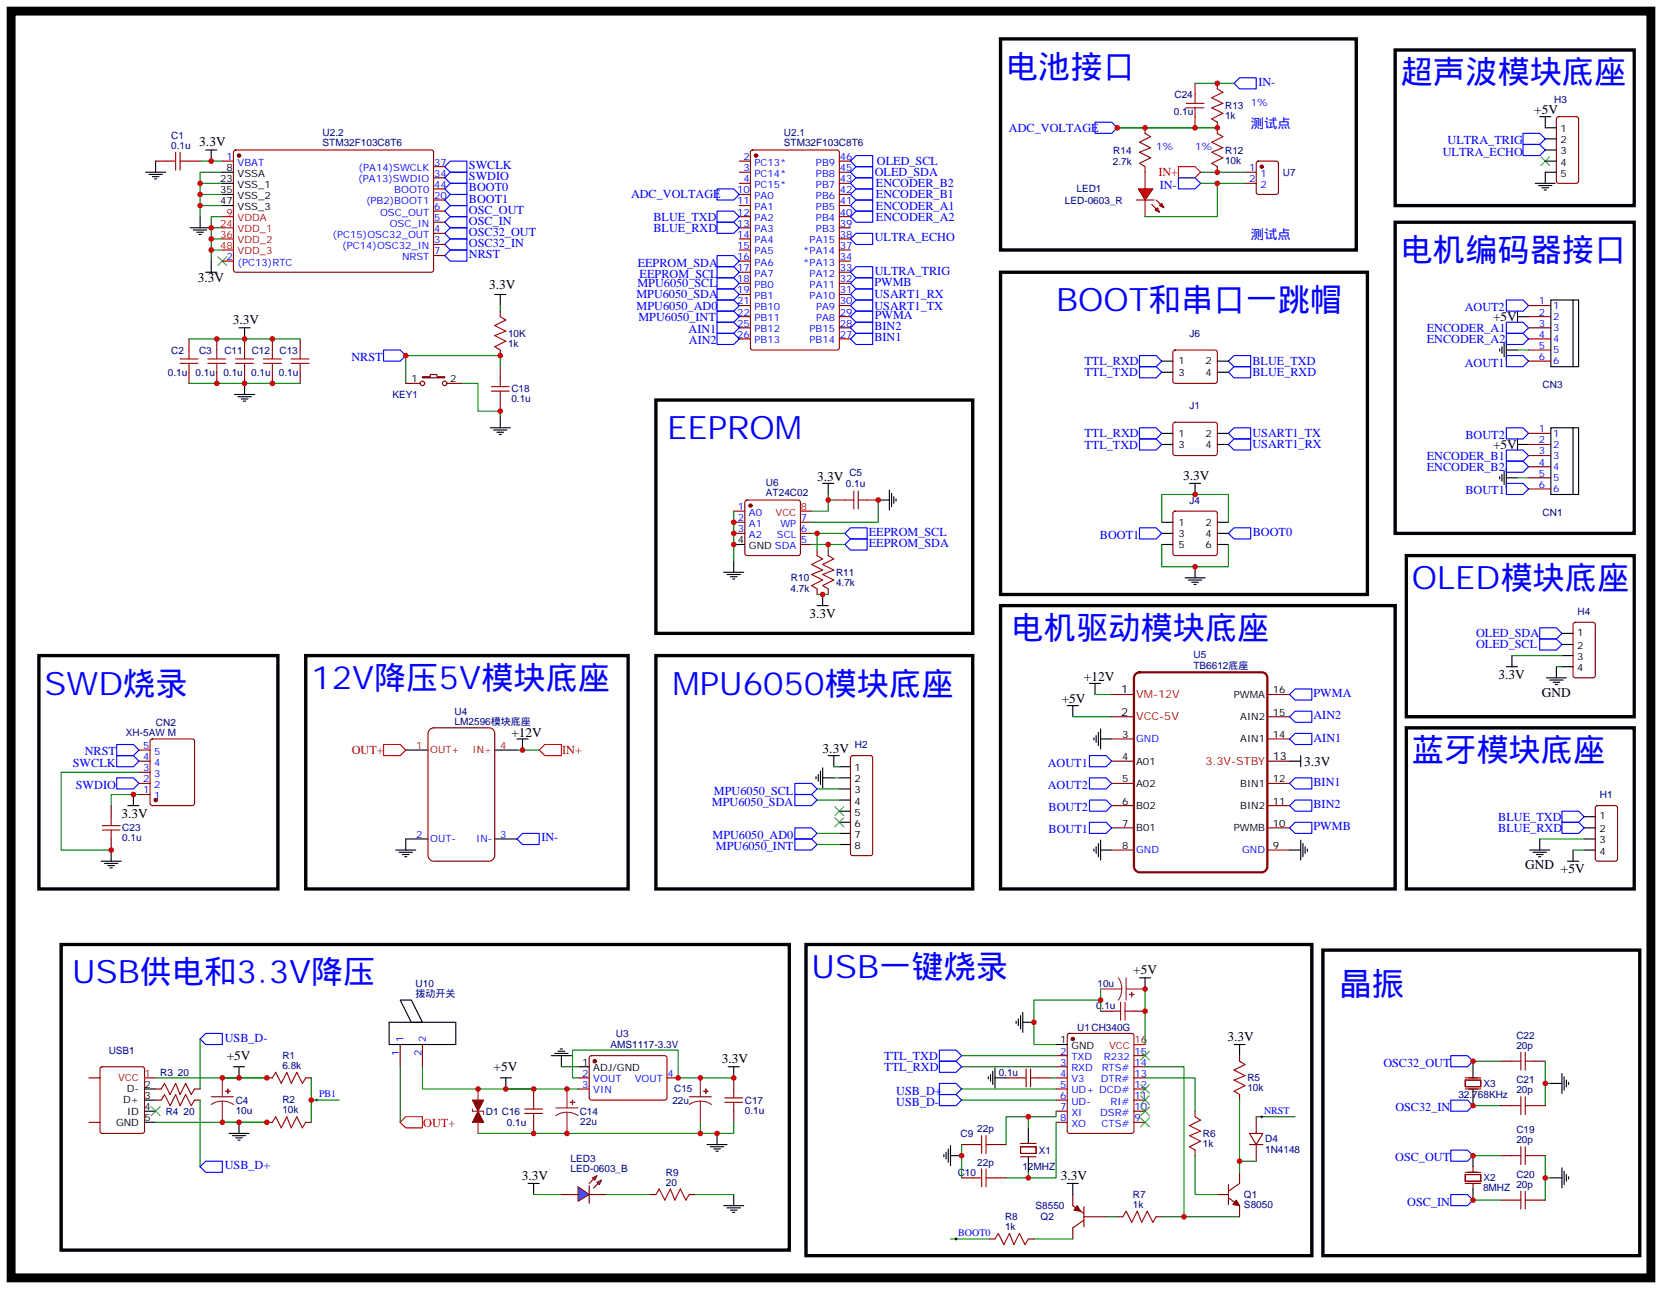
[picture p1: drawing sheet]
<svg xmlns="http://www.w3.org/2000/svg" width="527mm" height="409mm" viewBox="0 0 527 409" stroke-linecap="round" stroke-linejoin="round" font-family="sans-serif">
<g fill="none" stroke="#8c2424" stroke-width=".35">
<path d="M349.2 314h6.8M354.9 310.4l.8 1.7 .3 1.9M356 314l-.3 1.8-.8 1.7M357.4 314h6M357.4 310.4v7.1M67 348.2h7.1M70.6 349.6l-1.9 .2-1.7 .9M70.6 349.6l1.8 .2 1.7 .9M70.6 342.2v6M70.6 349.6v6.7M149.9 352.1v.7h3.6v1M151.7 345.7v14.1"/>
<path d="M176.4 351.7h7M179.9 353.1l-1.8 .3-1.7 .8M179.9 353.1l1.9 .3 1.6 .8M179.9 345.7v6M179.9 353.1v6.7M218.7 348.2h7.1M222.2 349.6l-1.8 .2-1.7 .9M222.2 349.6l1.9 .2 1.7 .9M222.2 342.2v6M222.2 349.6v6.7"/>
</g>
<g fill="#8c2424" stroke="#8c2424" stroke-width=".35">
<path d="M71.6 346.4l1.4 .1z"/>
<path d="M72.3 345.7v1.4z"/>
<path d="M359.1 315v1.4z"/>
<path d="M358.4 315.7h1.4z"/>
<path d="M181 350h1.4z"/>
<path d="M181.6 349.2l.1 1.5z"/>
<path d="M223.3 346.4l1.4 .1z"/>
<path d="M224 345.7v1.4z"/>
</g>
<g fill="none" stroke="#870000" stroke-width=".35">
<path d="M379.2 26.5v3.5M379.2 37v3.6M386.3 26.5v1.7M386.3 38.8v3.5M49.4 51.2h3.5M60 51.2h3.5M234.6 51.2h3.5M234.6 54.7h3.5M234.6 58.2h3.5M238.4 47.8l.4-.2h26.8l.7 .5v62.3l-.4 .7h-27.1l-.6-.4-.1-62.4zM266.3 51.2h3.6M266.3 54.7h3.6"/>
<path d="M266.3 58.2h3.6M386.3 52.9v1.8M395.1 54.7h3.5M395.1 58.2h3.5M398.9 51.4l.4-.2h5.7l.6 .4 .1 9.4-.5 .7h-5.9l-.6-.4-.1-9.4zM234.6 61.7h3.5M234.6 65.3h3.5M234.6 68.8h3.5M234.6 72.3h3.5M234.6 75.8h3.5M234.6 79.4h3.5M266.3 61.7h3.6"/>
<path d="M266.3 65.3h3.6M266.3 68.8h3.6M266.3 72.3h3.6M266.3 75.8h3.6M266.3 79.4h3.6M158.7 98.8v1.7M234.6 82.9h3.5M234.6 86.4h3.5M234.6 90h3.5M234.6 93.5h3.5M234.6 97h3.5M266.3 82.9h3.6"/>
<path d="M266.3 86.4h3.6M266.3 90h3.6M266.3 93.5h3.6M266.3 97h3.6M60 107.6v3.5M60 118.2v3.5M68.8 107.6v3.5M68.8 118.2v3.5M77.6 107.6v3.5M77.6 118.2v3.5M86.4 107.6v3.5M86.4 118.2v3.5"/>
<path d="M95.2 107.6v3.5M95.2 118.2v3.5M158.7 111.1v1.8M158.7 116.4v3.5M234.6 100.5h3.5M234.6 104.1h3.5M234.6 107.6h3.5M266.3 100.5h3.6M266.3 104.1h3.6M266.3 107.6h3.6M158.7 127v3.5M236.6 159l.5-.3h16.2l.5 .3 .2 .5v16.2l-.2 .5-.5 .2h-16.2l-.5-.2-.2-.5v-16.2z"/>
<path d="M264.6 158.7h3.5M275.2 158.7h3.5M232.8 162.3h3.6M232.8 165.8h3.6M232.8 169.3h3.6M254 165.8h3.5M254 169.3h3.5M254 172.9h3.5M259.3 174.6v1.8M262.8 174.6v1.8M372.4 162.5l.5-.2h12.7l.5 .2 .2 .5v12.7l-.2 .5-.5 .2h-12.7l-.5-.2-.2-.5v-12.7zM259.3 187v1.7"/>
<path d="M262.8 187v1.7M499.4 197.8l.5-.2h5.6l.7 .4v16.5l-.4 .6-5.9 .1-.7-.5v-16.4zM35.3 255.8v3.5M270.1 240.1l.5-.2h5.6l.5 .2 .2 .5v30.3l-.2 .5-.5 .2h-5.6l-.5-.2-.2-.5v-30.3zM506.5 256l.4-.2h5.7l.6 .4 .1 16.5-.5 .6-5.9 .1-.6-.5-.1-16.4zM35.3 266.3v3.6M32 338.9l.5-.2h12.7l.6 .4 .1 20-.5 .7h-12.9l-.7-.4-.1-20zM127 331.6v7.1M134.1 331.6v7.1M187.2 335.3l.5-.2 23.5 .1 .5 .6-.1 13-.6 .4h-23.6l-.4-.7v-12.7zM335.1 335.1h3.6M335.1 338.7h3.6"/>
<path d="M338.9 328.3l.5-.2h19.7l.7 .4v30.6l-.4 .7h-20l-.7-.4v-30.6zM349.2 321h3.6M359.8 335.1h3.6M359.8 338.7h3.6M359.8 321h3.6M393.3 335.1v1.8M476.2 336.9h3.6M486.8 336.9h3.6M28.2 342.2h3.5M28.2 356.3h3.5M49.4 345.7h1.8M49.4 349.2h1.8"/>
<path d="M61.7 345.7h1.8M61.7 349.2h1.8M84.7 342.2h1.7M84.7 356.3h1.7M97 342.2h1.8M97 356.3h1.8M169.3 345.7v3.5M169.3 356.3v3.5M183.4 342.2h3.6M183.4 345.7h3.6M211.7 342.2h3.5M232.8 342.2v3.5"/>
<path d="M232.8 352.8v3.5M319.3 342.2h3.5M329.8 342.2h3.6M335.1 342.2h3.6M335.1 356.3h3.6M335.1 345.7h3.6M335.1 349.2h3.6M335.1 352.8h3.6M359.8 342.2h3.6M359.8 356.3h3.6M359.8 345.7h3.6M359.8 349.2h3.6"/>
<path d="M359.8 352.8h3.6M379.2 352.8v1.7M393.3 347.5v1.7M396.5 359.8h4.3l-2.2 3.6zM398.6 354.5v5.3M476.2 351h3.6M486.8 351h3.6M206.4 379.2h1.7M218.7 379.2h1.8M305.2 363.4h3.5M305.2 373.9h3.5M315.7 363.4h3.6"/>
<path d="M315.7 373.9h3.6M323.8 364.1h5v2.1h-5zM323.8 363h5M323.8 367.2h5M340.4 379.2v3.6l3.6 2.4M379.2 365.1v1.8M386.3 379.2h3.5M389.8 376.1v6.3M393.3 372.2v3.5l-3.5 2.5M396.5 363.4h4.3M398.6 363.4v5.3M465 372.9h4.9v2.1h-4.9z"/>
<path d="M465 372.2h4.9M465 375.7h4.9M467.4 370.4v1.8M467.4 375.7v1.8M476.2 366.9h3.6M486.8 366.9h3.6M314 393.3h1.7M326.3 393.3h1.8M344 386.3h7M344 387.3l-3.6 2.5v3.5M344 383.1v6.4M354.5 386.3h1.8"/>
<path d="M366.9 386.3h1.8M389.8 380.3l3.5 2.5v3.5M476.2 381h3.6M486.8 381h3.6"/>
</g>
<path d="M373.9 52.9h5.3l1.8 1.8-1.8 1.7h-5.3zM254 162.3h3.5M121.7 236.4h5.3l1.8 1.7-1.8 1.8h-5.3zM171.1 238.1l1.8-1.7h5.3v3.5h-5.3zM359.8 331.6h3.6M45.9 342.2h3.5M127 356.3l1.8-1.8h5.3v3.6h-5.3z" fill="none" stroke="#f00" stroke-width=".35"/>
<g fill="none" stroke="#000" stroke-width=".35">
<path d="M488.6 37h3.5M490.4 37v3.6M46.2 54.7h6.4M47.3 55.4h4.2M48.3 56.1h2.1M49 56.8h.7M49.4 51.2v3.5M65.3 47.6h3.5M67 47.6v3.6M487.2 58.2h6.3M488.2 58.9h4.3M489.3 59.6h2.1"/>
<path d="M490.4 54.7v3.5M60.3 72.3h6.4M61.4 73h4.2M62.4 73.7h2.2M63.1 74.4h.8M63.5 68.8v3.5M490 60.3h.7M65.3 86.4h3.5M67 82.9v3.5M157 93.5h3.5M158.7 93.5v3.5M481.5 98.8v3.5"/>
<path d="M75.8 104.1h3.6M77.6 104.1v3.5M475.9 110.8v.7M476.6 110.1v2.1M477.3 109v4.2M478 107.9v6.4M478 111.1h3.5M481.5 100.5h3.6M74.4 125.2h6.4M75.5 125.9h4.2M76.6 126.6h2.1M77.3 127.4h.7"/>
<path d="M77.6 121.7v3.5M155.6 135.8h6.3M156.6 136.5h4.3M157.7 137.2h2.1M158.4 137.9h.7M158.7 132.3v3.5M481.5 139.3v3.6M261.1 153.5h3.5M262.8 153.5v3.5M278.7 158.7h3.5M282.2 155.6v6.3M282.9 156.6v4.3"/>
<path d="M283.6 157.7v2.1M284.3 158.4v.7M377.5 153.5h3.5M379.2 153.5v3.5M475.9 151.3v.7M476.6 150.6v2.2M477.3 149.6v4.2M478 151.7h3.5M478 148.5v6.4M481.5 141.1h3.6M232.8 178.2v3.5M232.8 172.9h3.6"/>
<path d="M368.7 165.8h3.5M368.7 169.3h3.5M368.7 172.9h3.5M379.2 179.9v3.5M386.3 165.8h3.5M386.3 169.3h3.5M386.3 172.9h3.5M229.7 181.7h6.3M230.7 182.4h4.2M231.8 183.1h2.1M232.5 183.8h.7M259.3 192.3h3.5"/>
<path d="M261.1 188.7v3.6M376.1 183.4h6.3M377.1 184.1h4.3M378.2 184.9h2.1M378.9 185.6h.7M345.7 217h3.5M347.5 217v3.5M478 211.7h3.5M479.8 208.1v3.6M490.7 215.2h6.4M491.8 215.9h4.2M492.8 216.6h2.1"/>
<path d="M493.5 217.3h.7M493.9 211.7v3.5M495.7 211.7h3.5M495.7 201.1h3.5M495.7 204.6h3.5M495.7 208.1h3.5M164 234.6h3.6M165.8 234.6v3.5M262.8 239.9h3.5M264.6 239.9v3.5M338.7 224h3.5M340.4 224v3.5"/>
<path d="M347.1 234.2v.7M347.8 233.5v2.2M348.5 232.5v4.2M349.2 234.6h3.6M349.2 231.4v6.4M412.7 239.9v3.5M40.6 255.8h3.5M42.3 252.2v3.6M258.9 246.6v.7M259.6 245.9v2.1M260.3 244.8v4.3M261.1 246.9h3.5"/>
<path d="M261.1 243.8v6.3M266.3 243.4h3.6M266.3 246.9h3.6M266.3 250.5h3.6M266.3 254h3.6M266.3 257.5h3.6M409.2 241.7h3.5M502.7 259.3h3.5M32.1 273.4h6.4M33.2 274.1h4.2M34.2 274.8h2.1M34.9 275.5h.7"/>
<path d="M35.3 269.9v3.5M125.6 269.9h6.3M126.6 270.6h4.3M127.7 271.3h2.1M128.4 272h.7M128.8 266.3v3.6M266.3 261.1h3.6M266.3 264.6h3.6M266.3 268.1h3.6M347.1 269.5v.7M347.8 268.8v2.1M348.5 267.8v4.2"/>
<path d="M349.2 269.9h3.6M349.2 266.7v6.3M409.2 269.9h3.5M412.7 266.7v6.3M413.5 267.8v4.2M414.2 268.8v2.1M414.9 269.5v.7M485.4 269.9h6.4M486.5 270.6h4.2M487.5 271.3h2.2M488.2 272h.7M488.6 266.3v3.6"/>
<path d="M497.4 273.4h3.5M499.2 269.9v3.5M502.7 262.8h3.5M502.7 266.3h3.5M502.7 269.9h3.5M127 317.5h3.5l3.6 7.1h-3.6zM361.6 310.4h3.5M363.4 310.4v3.6M74.1 338.7h3.5M75.8 338.7v3.5M123.5 324.6h21.1v7h-21.1zM175 335.1h6.3"/>
<path d="M176 334.4h4.3M177.1 333.7h2.1M177.8 333h.7M178.2 335.1v3.6M183.4 338.7h3.6M231.1 338.7h3.5M232.8 338.7v3.5M315.7 339v6.4M322.4 324.2v.7M323.1 323.5v2.1M323.8 322.4v4.3M324.6 324.6h3.5"/>
<path d="M324.6 321.4v6.3M335.1 331.6h3.6M391.6 331.6h3.5M393.3 331.6v3.5M467.4 336.9v5.3M45.9 345.7h3.5M45.9 349.2h3.5M45.9 352.8h3.5M45.9 356.3h3.5M72.7 359.8h6.3M75.8 356.3v3.5M158.7 342.2h3.6"/>
<path d="M160.5 342.2v3.5M227.5 359.8v3.6M313.6 341.8v.7M314.3 341.1v2.2M315 340.1v4.2M315.7 342.2h3.6M326.3 358.1v4.9M467.4 345.7v5.3M492.1 344h3.6M495.7 340.8v6.3M496.4 341.8v4.3M497.1 342.9v2.1"/>
<path d="M497.8 343.6v.7M73.7 360.5h4.3M74.8 361.2h2.1M75.5 361.9h.7M167.6 375.7h3.5M169.3 375.7v3.5M224.4 363.4h6.3M225.4 364.1h4.3M226.5 364.8h2.1M227.2 365.5h.7M232.8 379.2v3.6M299.5 366.5v.7"/>
<path d="M300.2 365.8v2.1M300.9 364.8v4.2M301.6 366.9h3.6M301.6 363.7v6.4M326.3 367.2v5M338.7 375.7h3.5M340.4 375.7v3.5M467.4 366.9v3.5M467.4 377.5v3.5M492.1 373.9h3.6M495.7 370.8v6.3M496.4 371.8v4.3"/>
<path d="M497.1 372.9v2.1M497.8 373.6v.7M229.7 382.8h6.3M230.7 383.5h4.2M231.8 384.2h2.1M232.5 384.9h.7"/>
</g>
<g fill="none" stroke="#3c3" stroke-width=".35">
<path d="M69.1 81.5l2.9 2.8M72 81.5l-2.9 2.8M264.9 256.1l2.9 2.8M264.9 259.6l2.9 2.9M267.8 256.1l-2.9 2.8M267.8 259.6l-2.9 2.9M361.9 333.7l2.9 2.8M364.8 333.7l-2.9 2.8M48 351.4l2.8 2.8M50.8 351.4l-2.8 2.8M361.9 344.3l2.9 2.8M361.9 347.8l2.9 2.9"/>
<path d="M361.9 351.4l2.9 2.8M361.9 354.9l2.9 2.8M364.8 344.3l-2.9 2.8M364.8 347.8l-2.9 2.9M364.8 351.4l-2.9 2.8M364.8 354.9l-2.9 2.8"/>
</g>
<g fill="none" stroke="#008700" stroke-width=".35">
<path d="M63.5 58.2h7.1M63.5 51.2h7.1M70.6 54.7h-7.1v14.1M354.5 40.6h31.8M63.5 61.7h7.1M63.5 65.3h7.1M67 72.3h3.6M67 75.8h3.6M67 79.4h3.6M70.6 68.8h-3.6v14.1M158.7 97v1.8M60 107.6h35.2"/>
<path d="M158.7 116.4v-3.5h-29.9v8.8M481.5 111.1h3.6M60 121.7h35.2M146.4 121.7h5.3v8.8h7v1.8M262.8 157v5.3h-5.3M262.8 158.7h1.8M278.7 158.7v7.1h-21.2M481.5 151.7h3.6M232.8 162.3v15.9M257.5 169.3h10.6M257.5 172.9h10.6M259.3 169.3v5.3"/>
<path d="M262.8 172.9v1.7M368.7 165.8v-8.8h21.1v8.8M368.7 172.9v7h21.1v-7M259.3 188.7h3.5M479.8 208.1h15.9M493.9 211.7h1.8M164 238.1h7.1M340.4 227.5h12.4M347.5 220.5h5.3M44.1 252.2h-8.8v3.6M44.1 245.2h-24.7v24.7h15.9M259.3 250.5h7"/>
<path d="M259.3 254h7M264.6 243.4h1.7M264.6 246.9h1.7M259.3 264.6h7M259.3 268.1h7M488.6 266.3h14.1M499.2 269.9h3.5M349.2 317.5h-21.1v14.1h7M349.2 314v7M363.4 314v17.6M63.5 329.8v15.9M127 338.7v17.6"/>
<path d="M134.1 338.7v7h49.3M178.2 338.7h5.2M305.2 338.7h29.9M305.2 335.1h29.9M363.4 338.7h12.3v47.6h17.6M467.4 336.9h8.8M490.4 336.9v7.1h1.7M49.4 342.2h35.3M49.4 356.3h35.3M63.5 349.2v21.2M98.8 349.2h8.8M98.8 342.2v14.1"/>
<path d="M151.7 359.8h70.5M183.4 342.2h-1.7v-8.8h33.5v8.8h17.6M222.2 356.3v3.5h10.6v-3.5M305.2 349.2h29.9M305.2 345.7h29.9M326.3 354.5v3.6M333.4 342.2h1.7M335.1 352.8v1.7h-15.8v8.9M335.1 356.3v17.6h-15.8M363.4 342.2h15.8v10.6M393.3 349.2v23M398.6 354.5h12.4"/>
<path d="M467.4 351h8.8M490.4 344v7M169.3 379.2h8.9M192.3 379.2h14.1M220.5 379.2h12.3M305.2 363.4v10.5M326.3 372.2v1.7M379.2 366.9v12.3h7.1M393.3 368.7h5.3M467.4 366.9h8.8M490.4 366.9v7h1.7M490.4 373.9v7.1"/>
<path d="M301.6 393.3h12.4M328.1 393.3h12.3M351 386.3h3.5M368.7 386.3h7M467.4 381h8.8"/>
</g>
<g fill="none" stroke="#a10000" stroke-width=".35">
<path d="M376.4 34.2h5.7M376.4 32.8h5.7M379.2 30v2.8M379.2 34.2v2.8M386.3 28.2l1.8 1.1-3.6 1.7 3.6 1.8-3.6 1.4 3.6 1.8-3.6 1.7 1.8 1.1M52.9 51.2h2.8M55.7 48.3v5.7M57.1 51.2h2.9M57.1 48.3v5.7M386.3 42.3l1.8 1.1-3.6 1.8 3.6 1.7-3.6 1.4 3.6 1.8-3.6 1.8 1.8 1M57.1 115.4h5.7M57.1 113.9h5.7"/>
<path d="M60 111.1v2.8M60 115.4v2.8M66 115.4h5.6M66 113.9h5.6M68.8 111.1v2.8M68.8 115.4v2.8M74.8 115.4h5.6M74.8 113.9h5.6M77.6 111.1v2.8M77.6 115.4v2.8M83.6 115.4h5.7M83.6 113.9h5.7"/>
<path d="M86.4 111.1v2.8M86.4 115.4v2.8M92.4 115.4h5.7M92.4 113.9h5.7M95.2 111.1v2.8M95.2 115.4v2.8M158.7 119.9v2.9M158.7 100.5l1.8 1.1-3.5 1.8 3.5 1.7-3.5 1.4 3.5 1.8-3.5 1.8 1.7 1M155.9 124.2h5.7M155.9 122.8h5.7M158.7 124.2v2.8M268.1 158.7h2.8"/>
<path d="M270.9 155.9v5.7M272.3 158.7h2.9M272.3 155.9v5.7M259.3 176.4l1.8 1-3.6 1.8 3.6 1.8-3.6 1.4 3.6 1.7-3.6 1.8 1.8 1.1M262.8 176.4l1.8 1-3.5 1.8 3.5 1.8-3.5 1.4 3.5 1.7-3.5 1.8 1.7 1.1M35.3 259.3v2.8M32.5 262.1h5.6M32.5 263.5h5.6M35.3 263.5v2.8M355.6 318.2v5.6M357 318.2v5.6M325.6 339.4v5.6"/>
<path d="M327 339.4v5.6M352.8 321h2.8M357 321h2.8M393.3 336.9l1.8 1.1-3.5 1.7 3.5 1.8-3.5 1.4 3.5 1.8-3.5 1.7 1.7 1.1M479.8 336.9h2.8M482.6 334.1v5.6M484 334.1v5.6M484 336.9h2.8M51.2 345.7l1-1.7 1.8 3.5 1.7-3.5 1.4 3.5 1.8-3.5 1.8 3.5 1-1.8M51.2 349.2l1-1.7 1.8 3.5 1.7-3.5 1.4 3.5 1.8-3.5 1.8 3.5 1-1.8M86.4 342.2l1.1-1.8 1.8 3.6 1.7-3.6 1.4 3.6 1.8-3.6 1.8 3.6 1-1.8M86.4 356.3l1.1-1.8 1.8 3.6 1.7-3.6 1.4 3.6 1.8-3.6 1.8 3.6 1-1.8"/>
<path d="M166.5 352.1h5.7M166.5 353.5h5.7M169.3 349.2v2.9M169.3 353.5v2.8M230 348.5h5.7M230 350h5.7M232.8 345.7v2.8M232.8 350v2.8M322.8 342.2h2.8M327 342.2h2.8M379.2 354.5l1.8 1.1-3.5 1.8 3.5 1.7-3.5 1.4 3.5 1.8-3.5 1.8 1.7 1M479.8 351h2.8"/>
<path d="M482.6 348.2v5.6M484 348.2v5.6M484 351h2.8M208.1 379.2l1.1-1.7 1.8 3.5 1.7-3.5 1.4 3.5 1.8-3.5 1.8 3.5 1-1.8M308.7 363.4h2.8M308.7 373.9h2.8M311.5 360.5v5.7M311.5 371.1v5.7M312.9 363.4h2.8M312.9 360.5v5.7M312.9 371.1v5.7M312.9 373.9h2.8"/>
<path d="M479.8 366.9h2.8M482.6 364.1v5.6M482.6 378.2v5.6M484 364.1v5.6M484 378.2v5.6M484 366.9h2.8M315.7 393.3l1.1-1.7 1.8 3.5 1.7-3.5 1.4 3.5 1.8-3.5 1.8 3.5 1-1.8M356.3 386.3l1.1-1.8 1.7 3.6 1.8-3.6 1.4 3.6 1.8-3.6 1.7 3.6 1.1-1.8M479.8 381h2.8M484 381h2.8"/>
</g>
<path d="M100.2 349.2h.7M100.5 348.9v.7M400 354.5h.8M400.4 354.2v.7M303 393.3h.7M303.4 393v.7" fill="none" stroke="#000" stroke-width=".32"/>
<g fill="#870000" stroke="#870000" stroke-width=".35">
<path d="M392.3 381l1 1.8-2.1-.4z"/>
<path d="M341.8 382.8l1.1 1.7-2.1-.3z"/>
<path d="M151.7 352.8l1.8 3.5h-3.6z"/>
<path d="M149.9 349.2h3.6l-1.8 3.6z"/>
<circle cx="340.4" cy="329.8" r=".53"/>
<circle cx="188.7" cy="336.9" r=".53"/>
<circle cx="239.9" cy="49.4" r=".53"/>
<circle cx="238.1" cy="160.5" r=".53"/>
<circle cx="400.4" cy="52.9" r=".53"/>
</g>
<g fill="none" stroke="#00f" stroke-width=".35">
<path d="M347.5 38.8h5.3l1.7 1.8-1.7 1.7h-5.3zM391.6 26.5l1.7-1.8h5.3v3.5h-5.3zM141.1 60l1.8-1.8h5.3v3.5h-5.3zM141.1 52.9l1.8-1.7h5.3v3.5h-5.3zM141.1 56.4l1.8-1.7h5.3v3.5h-5.3zM227.5 60h5.3l1.8 1.7-1.8 1.8h-5.3zM271.6 49.4h5.3v3.5h-5.3l-1.7-1.7zM271.6 52.9h5.3v3.5h-5.3l-1.7-1.7zM271.6 56.4h5.3v3.6h-5.3l-1.7-1.8zM373.9 56.4h5.3l1.8 1.8-1.8 1.8h-5.3zM483.3 42.3h5.3l1.8 1.8-1.8 1.8h-5.3zM483.3 45.9h5.3l1.8 1.7-1.8 1.8h-5.3z"/>
<path d="M141.1 63.5l1.8-1.8h5.3v3.6h-5.3zM141.1 67l1.8-1.7h5.3v3.5h-5.3zM141.1 70.6l1.8-1.8h5.3v3.5h-5.3zM141.1 74.1l1.8-1.8h5.3v3.5h-5.3zM141.1 77.6l1.8-1.8h5.3v3.6h-5.3zM227.5 70.6h5.3l1.8 1.7-1.8 1.8h-5.3zM227.5 67h5.3l1.8 1.8-1.8 1.8h-5.3zM269.9 61.7l1.7-1.7h5.3v3.5h-5.3zM271.6 74.1h5.3v3.5h-5.3l-1.7-1.8zM141.1 81.1l1.8-1.7h5.3v3.5h-5.3zM227.5 88.2h5.3l1.8 1.8-1.8 1.7h-5.3zM227.5 91.7h5.3l1.8 1.8-1.8 1.7h-5.3z"/>
<path d="M227.5 95.2h5.3l1.8 1.8-1.8 1.8h-5.3zM227.5 98.8h5.3l1.8 1.7-1.8 1.8h-5.3zM227.5 84.7h5.3l1.8 1.7-1.8 1.8h-5.3zM227.5 81.1h5.3l1.8 1.8-1.8 1.8h-5.3zM269.9 93.5l1.7-1.8h5.3v3.5h-5.3zM269.9 97l1.7-1.8h5.3v3.6h-5.3zM271.6 88.2h5.3v3.5h-5.3l-1.7-1.7zM271.6 84.7h5.3v3.5h-5.3l-1.7-1.8zM121.7 111.1h5.3l1.8 1.8-1.8 1.8h-5.3zM227.5 105.8h5.3l1.8 1.8-1.8 1.8h-5.3zM269.9 104.1l1.7-1.8h5.3v3.5h-5.3zM269.9 107.6l1.7-1.8h5.3v3.6h-5.3z"/>
<path d="M361.6 112.9h5.3l1.8 1.8-1.8 1.7h-5.3zM361.6 116.4h5.3l1.8 1.8-1.8 1.7h-5.3zM389.8 118.2l1.8-1.8h5.3v3.5h-5.3zM389.8 114.7l1.8-1.8h5.3v3.5h-5.3zM478 102.3h5.3l1.8 1.8-1.8 1.7h-5.3zM478 105.8h5.3l1.8 1.8-1.8 1.8h-5.3zM361.6 139.3h5.3l1.8 1.8-1.8 1.8h-5.3zM361.6 135.8h5.3l1.8 1.8-1.8 1.7h-5.3zM389.8 137.6l1.8-1.8h5.3v3.5h-5.3zM389.8 141.1l1.8-1.8h5.3v3.6h-5.3zM478 142.9h5.3l1.8 1.7-1.8 1.8h-5.3zM478 146.4h5.3l1.8 1.8-1.8 1.7h-5.3z"/>
<path d="M268.1 169.3l1.8-1.7h5.3v3.5h-5.3zM268.1 172.9l1.8-1.8h5.3v3.5h-5.3zM361.6 167.6h5.3l1.8 1.7-1.8 1.8h-5.3zM389.8 169.3l1.8-1.7h5.3v3.5h-5.3zM488.6 199.3h5.3l1.8 1.8-1.8 1.7h-5.3zM488.6 202.8h5.3l1.8 1.8-1.8 1.8h-5.3zM37 239.9h5.3l1.8 1.8-1.8 1.7h-5.3zM37 236.4h5.3l1.8 1.7-1.8 1.8h-5.3zM345.7 239.9h5.3l1.8 1.8-1.8 1.7h-5.3zM409.2 227.5l1.8-1.7h5.3v3.5h-5.3zM409.2 234.6l1.8-1.8h5.3v3.6h-5.3zM409.2 220.5l1.8-1.8h5.3v3.5h-5.3z"/>
<path d="M37 246.9h5.3l1.8 1.8-1.8 1.8h-5.3zM252.2 248.7h5.3l1.8 1.8-1.8 1.7h-5.3zM252.2 252.2h5.3l1.8 1.8-1.8 1.8h-5.3zM345.7 246.9h5.3l1.8 1.8-1.8 1.8h-5.3zM345.7 254h5.3l1.8 1.8-1.8 1.7h-5.3zM409.2 248.7l1.8-1.8h5.3v3.6h-5.3zM409.2 255.8l1.8-1.8h5.3v3.5h-5.3zM495.7 257.5h5.2l1.8 1.8-1.8 1.8h-5.2zM164 266.3l1.8-1.7h5.3v3.5h-5.3zM252.2 262.8h5.3l1.8 1.8-1.8 1.7h-5.3zM252.2 266.3h5.3l1.8 1.8-1.8 1.8h-5.3zM345.7 261.1h5.3l1.8 1.7-1.8 1.8h-5.3z"/>
<path d="M409.2 262.8l1.8-1.7h5.3v3.5h-5.3zM495.7 261.1h5.2l1.8 1.7-1.8 1.8h-5.2zM63.5 329.8l1.8-1.7h5.3v3.5h-5.3zM298.1 333.4h5.3l1.8 1.7-1.8 1.8h-5.3zM298.1 336.9h5.3l1.8 1.8-1.8 1.7h-5.3zM460.4 335.1h5.3l1.7 1.8-1.7 1.8h-5.3zM298.1 347.5h5.3l1.8 1.7-1.8 1.8h-5.3zM298.1 344h5.3l1.8 1.7-1.8 1.8h-5.3zM460.4 349.2h5.3l1.7 1.8-1.7 1.8h-5.3zM63.5 370.4l1.8-1.7h5.3v3.5h-5.3zM460.4 365.1h5.3l1.7 1.8-1.7 1.8h-5.3zM460.4 379.2h5.3l1.7 1.8-1.7 1.8h-5.3z"/>
</g>
<path d="M465 342.9h4.9v2.1h-4.9zM465 345.7h4.9M465 342.2h4.9" fill="none" stroke="#871200" stroke-width=".35"/>
<g fill="none" stroke="#000" stroke-width="1.1">
<path d="M317.5 12.3h112.9v67.1h-112.9zM442.7 15.9h75.9v49.4h-75.9zM442.7 70.6h75.9v98.7h-75.9zM317.5 86.4h116.4v102.3h-116.4zM208.1 127h100.6v74.1h-100.6zM446.3 176.4h72.3v51.1h-72.3zM317.5 192.3h125.2v89.9h-125.2zM12.3 208.1h75.9v74.1h-75.9zM97 208.1h102.3v74.1h-102.3zM208.1 208.1h100.6v74.1h-100.6zM446.3 231.1h72.3v51.1h-72.3zM19.4 299.9h231.1v97h-231.1z"/>
<path d="M255.8 299.9h160.5v98.7h-160.5zM419.8 301.6h100.5v97h-100.5z"/>
</g>
<path d="M3.5 3.5h520.4v402.2h-520.4z" fill="none" stroke="#000" stroke-width="2.8"/>
<path d="M183.4 376.8l3.6 2.4-3.6 2.2z" fill="#09f" stroke="#870000" stroke-width=".35"/>
<path d="M187 376.4v5.7z" fill="#f00" stroke="#870000" stroke-width=".35"/>
<g fill="#870000" stroke="#870000" stroke-width=".35">
<path d="M187 375.7l1.4-1.4z"/>
<path d="M188.4 377.1l1.4-1.4z"/>
</g>
<g fill="#09f" stroke="#870000" stroke-width=".35">
<path d="M188 373.9l1.4-.7-.7 1.4z"/>
<path d="M189.4 375.4l1.5-.8-.8 1.5z"/>
</g>
<path d="M363.4 40.6v1.7M363.4 52.9v1.8M178.2 379.2h5.2M187 379.2h5.3" fill="none" stroke="#870000" stroke-width=".35"/>
<path d="M379.2 26.5h12.4" fill="none" stroke="#008700" stroke-width=".35"/>
<path d="M363.4 42.3l1.7 1.1-3.5 1.8 3.5 1.7-3.5 1.4 3.5 1.8-3.5 1.8 1.8 1" fill="none" stroke="#a10000" stroke-width=".35"/>
<g fill="#f00" stroke="#870000" stroke-width=".35">
<path d="M361.2 60h4.6l-2.4 3.5z"/>
<path d="M360.5 63.5h5.7z"/>
</g>
<g fill="#870000" stroke="#870000" stroke-width=".35">
<path d="M366.9 63.5l1.4 1.4z"/>
<path d="M365.5 64.9l1.4 1.4z"/>
</g>
<g fill="#f00" stroke="#870000" stroke-width=".35">
<path d="M367.9 65.3l.8-.7 .7 1.4z"/>
<path d="M366.5 66.7l.7-.7 .7 1.4z"/>
</g>
<g fill="none" stroke="#870000" stroke-width=".35">
<path d="M494.1 37.2l.5-.2h5.6l.7 .5v20l-.4 .7h-5.9l-.7-.5v-20zM70.6 51.2h3.5M74.3 47.8l.5-.2 62.4 .1 .4 .6-.1 37.7-.6 .4h-62.4l-.4-.7v-37.4zM137.6 60h3.5M137.6 56.4h3.5M137.6 52.9h3.5M363.4 54.7v5.3M137.6 77.6h3.5M137.6 74.1h3.5M137.6 70.6h3.5M137.6 67h3.5M137.6 63.5h3.5"/>
<path d="M363.4 63.5v5.3M70.6 82.9h3.5M137.6 81.1h3.5M485.1 97h7M134.1 119.6h2.4v-.7h2.1v.7h2.5v.3h-7zM372.4 111.3l.5-.2h12.7l.5 .2 .2 .5-.1 9.5-.6 .4-13-.1-.4-.6v-9.2zM485.1 100.5h7M485.1 104.1h7M485.1 107.6h7M485.1 111.1h7M485.1 114.7h7M128.8 121.7h4.5"/>
<path d="M141.8 121.7h4.6M372.4 134.3l.5-.2h12.7l.5 .2 .2 .5-.1 9.4-.6 .4h-13l-.4-.7v-9.1zM485.1 137.6h7M485.1 141.1h7M485.1 144.6h7M485.1 148.2h7M485.1 151.7h7M485.1 155.2h7M44.1 238.1h3.5M47.9 234.8l.4-.2h12.7l.7 .4v20.1l-.4 .6-13 .1-.6-.5-.1-20zM136.4 231.6l1.2-.5h17.6l.9 .2 .6 .6 .3 .9v38.8l-.3 .9-.7 .7-.8 .2h-17.6l-.9-.3-.6-.7-.3-.8v-38.8zM352.8 220.5h7"/>
<path d="M352.8 227.5h7M352.8 234.6h7M402.2 220.5h7M402.2 227.5h7M402.2 234.6h7M44.1 241.7h3.5M44.1 248.7h3.5M44.1 252.2h3.5M44.1 245.2h3.5M352.8 241.7h7M352.8 248.7h7M352.8 255.8h7"/>
<path d="M402.2 241.7h7M402.2 248.7h7M402.2 255.8h7M352.8 262.8h7M352.8 269.9h7M402.2 262.8h7M402.2 269.9h7"/>
<circle cx="134.1" cy="121.7" r=".71"/>
<circle cx="141.1" cy="121.7" r=".71"/>
</g>
<path d="M381 54.7h14.1M381 58.2h14.1M386.3 58.2v10.6h-22.9M70.6 342.2h5.2M70.6 356.3h5.2" fill="none" stroke="#008700" stroke-width=".35"/>
<path d="M269.9 68.8l1.7-1.8h5.3v3.6h-5.3zM269.9 65.3l1.7-1.8h5.3v3.5h-5.3zM478 95.2h5.3l1.8 1.8-1.8 1.8h-5.3zM227.5 102.3h5.3l1.8 1.8-1.8 1.7h-5.3zM269.9 100.5l1.7-1.7h5.3v3.5h-5.3zM478 112.9h5.3l1.8 1.8-1.8 1.7h-5.3zM478 135.8h5.3l1.8 1.8-1.8 1.7h-5.3zM478 153.5h5.3l1.8 1.7-1.8 1.8h-5.3z" fill="none" stroke="#00f" stroke-width=".35"/>
<g fill="none" stroke="#000" stroke-width=".35">
<path d="M70.6 54.7h3.5M70.6 58.2h3.5M490.4 54.7h3.5M490.4 40.6h3.5M490.4 44.1h3.5M490.4 47.6h3.5M490.4 51.2h3.5M70.6 61.7h3.5M70.6 65.3h3.5M492.1 95.2h7.1v21.2h-7.1zM499.2 95.2h1.7v21.2h-1.7M368.7 114.7h3.5"/>
<path d="M368.7 118.2h3.5M386.3 114.7h3.5M386.3 118.2h3.5M368.7 137.6h3.5M386.3 137.6h3.5M492.1 135.8h7.1v21.2h-7.1zM499.2 135.8h1.7v21.2h-1.7M368.7 141.1h3.5M386.3 141.1h3.5M128.8 238.1h7M157 238.1h7M128.8 266.3h7"/>
<path d="M157 266.3h7"/>
</g>
<path d="M360.4 213.9l1.2-.5h38.8l.9 .3 .6 .6 .3 .9v60l-.3 .9-.7 .6-.8 .2h-38.8l-.9-.3-.6-.6-.3-.8v-60z" fill="none" stroke="#870000" stroke-width=".71"/>
<path d="M488.9 49.7l2.9 2.9M491.8 49.7l-2.9 2.9" fill="none" stroke="#3c3" stroke-width=".35"/>
<g fill="#870000" stroke="#870000" stroke-width=".35">
<circle cx="75.8" cy="49.4" r=".53"/>
<circle cx="49.4" cy="254" r=".53"/>
</g>
<path d="M70.6 68.8h3.5M70.6 72.3h3.5M70.6 75.8h3.5M70.6 79.4h3.5" fill="none" stroke="#f00" stroke-width=".35"/>
<g fill="#c00">
<circle cx="75.8" cy="342.2" r=".88"/>
<circle cx="75.8" cy="356.3" r=".88"/>
<circle cx="84.7" cy="342.2" r=".88"/>
<circle cx="84.7" cy="356.3" r=".88"/>
<circle cx="98.8" cy="349.2" r=".88"/>
<circle cx="363.4" cy="321" r=".88"/>
<circle cx="349.3" cy="317.5" r=".88"/>
<circle cx="328.1" cy="324.6" r=".88"/>
<circle cx="305.2" cy="366.9" r=".88"/>
<circle cx="326.3" cy="373.9" r=".88"/>
<circle cx="326.3" cy="354.5" r=".88"/>
<circle cx="363.4" cy="314" r=".88"/>
<circle cx="393.3" cy="368.7" r=".88"/>
<circle cx="375.7" cy="386.3" r=".88"/>
<circle cx="67" cy="72.3" r=".88"/>
<circle cx="67" cy="75.8" r=".88"/>
<circle cx="67" cy="79.4" r=".88"/>
<circle cx="63.5" cy="65.3" r=".88"/>
<circle cx="63.5" cy="61.7" r=".88"/>
<circle cx="63.5" cy="58.2" r=".88"/>
<circle cx="68.8" cy="107.6" r=".88"/>
<circle cx="77.6" cy="107.6" r=".88"/>
<circle cx="86.4" cy="107.6" r=".88"/>
<circle cx="68.8" cy="121.7" r=".88"/>
<circle cx="77.6" cy="121.7" r=".88"/>
<circle cx="86.4" cy="121.7" r=".88"/>
<circle cx="227.5" cy="359.8" r=".88"/>
<circle cx="179.9" cy="345.7" r=".88"/>
<circle cx="222.3" cy="359.8" r=".88"/>
<circle cx="179.9" cy="359.8" r=".88"/>
<circle cx="169.3" cy="345.7" r=".88"/>
<circle cx="215.2" cy="342.2" r=".88"/>
<circle cx="222.3" cy="342.2" r=".88"/>
<circle cx="232.8" cy="342.2" r=".88"/>
<circle cx="158.8" cy="130.5" r=".88"/>
<circle cx="158.8" cy="112.9" r=".88"/>
<circle cx="128.8" cy="112.9" r=".88"/>
<circle cx="67" cy="51.2" r=".88"/>
<circle cx="490.4" cy="373.9" r=".88"/>
<circle cx="467.4" cy="366.9" r=".88"/>
<circle cx="467.4" cy="381" r=".88"/>
<circle cx="490.4" cy="344" r=".88"/>
<circle cx="467.4" cy="351" r=".88"/>
<circle cx="467.4" cy="336.9" r=".88"/>
<circle cx="169.3" cy="359.8" r=".88"/>
<circle cx="160.5" cy="345.7" r=".88"/>
<circle cx="151.7" cy="345.7" r=".88"/>
<circle cx="165.8" cy="238.1" r=".88"/>
<circle cx="379.2" cy="179.9" r=".88"/>
<circle cx="379.2" cy="157" r=".88"/>
<circle cx="35.3" cy="269.9" r=".88"/>
<circle cx="262.8" cy="158.7" r=".88"/>
<circle cx="278.7" cy="158.7" r=".88"/>
<circle cx="262.8" cy="172.9" r=".88"/>
<circle cx="259.3" cy="169.3" r=".88"/>
<circle cx="232.8" cy="165.8" r=".88"/>
<circle cx="232.8" cy="169.3" r=".88"/>
<circle cx="232.8" cy="172.9" r=".88"/>
<circle cx="261.1" cy="188.7" r=".88"/>
<circle cx="386.3" cy="40.6" r=".88"/>
<circle cx="379.2" cy="40.6" r=".88"/>
<circle cx="354.5" cy="40.6" r=".88"/>
<circle cx="386.3" cy="26.5" r=".88"/>
<circle cx="363.4" cy="40.6" r=".88"/>
<circle cx="70.6" cy="342.2" r=".88"/>
<circle cx="70.6" cy="356.3" r=".88"/>
<circle cx="386.3" cy="54.7" r=".88"/>
<circle cx="386.3" cy="58.2" r=".88"/>
<circle cx="42.3" cy="252.2" r=".88"/>
</g>
<g font-size="10.2" fill="#00f">
<text x="319.3" y="24.7">电池接口</text>
<text x="444.5" y="26.5">超声波模块底座</text>
<text x="444.5" y="82.9">电机编码器接口</text>
<text x="335.1" y="98.8">BOOT和串口一跳帽</text>
<text x="211.7" y="139.3">EEPROM</text>
<text x="448" y="187">OLED模块底座</text>
<text x="321" y="202.8">电机驱动模块底座</text>
<text x="14.1" y="220.5">SWD烧录</text>
<text x="98.8" y="218.7">12V降压5V模块底座</text>
<text x="213.4" y="220.5">MPU6050模块底座</text>
<text x="448" y="241.7">蓝牙模块底座</text>
<text x="257.5" y="310.4">USB一键烧录</text>
<text x="22.9" y="312.2">USB供电和3.3V降压</text>
<text x="425.1" y="315.7">晶振</text>
</g>
<g font-size="4.2" fill="#00f">
<text x="396.9" y="40.6">测试点</text>
<text x="396.9" y="75.8">测试点</text>
</g>
<g font-size="4.2">
<text x="486.8" y="36.3">+5V</text>
<text x="63.3" y="46.5">3.3V</text>
<text x="62.8" y="89.6">3.3V</text>
<text x="155.2" y="91.7">3.3V</text>
<text x="473.8" y="101.9">+5V</text>
<text x="73.8" y="103">3.3V</text>
<text x="473.8" y="142.5">+5V</text>
<text x="259.3" y="152.8">3.3V</text>
<text x="375.5" y="152.3">3.3V</text>
<text x="256.8" y="196.2">3.3V</text>
<text x="475.5" y="215.5">3.3V</text>
<text x="344" y="216.3">+12V</text>
<text x="489.3" y="221.2">GND</text>
<text x="336.9" y="223.3">+5V</text>
<text x="162.3" y="233.9">+12V</text>
<text x="261.1" y="239.2">3.3V</text>
<text x="413.9" y="243.1">3.3V</text>
<text x="38.6" y="259.7">3.3V</text>
<text x="484" y="275.9">GND</text>
<text x="495.3" y="277.3">+5V</text>
<text x="359.6" y="309.3">+5V</text>
<text x="389.6" y="330.5">3.3V</text>
<text x="71.9" y="336.5">+5V</text>
<text x="156.6" y="340.1">+5V</text>
<text x="229.1" y="337.6">3.3V</text>
<text x="165.6" y="374.6">3.3V</text>
<text x="336.7" y="374.6">3.3V</text>
</g>
<g font-size="3.9" fill="#00f">
<text x="399.3" y="27.2">IN-</text>
<text x="320.2" y="41.8">ADC_VOLTAGE</text>
<text x="459.3" y="45.9">ULTRA_TRIG</text>
<text x="148.8" y="53.7">SWCLK</text>
<text x="278.3" y="52.4">OLED_SCL</text>
<text x="457.8" y="49.4">ULTRA_ECHO</text>
<text x="148.8" y="57.3">SWDIO</text>
<text x="277.6" y="56">OLED_SDA</text>
<text x="277.9" y="59.5">ENCODER_B2</text>
<text x="148.8" y="60.8">BOOT0</text>
<text x="148.8" y="64.3">BOOT1</text>
<text x="200.2" y="63">ADC_VOLTAGE</text>
<text x="277.9" y="63">ENCODER_B1</text>
<text x="368" y="60">IN-</text>
<text x="148.8" y="67.9">OSC_OUT</text>
<text x="148.8" y="71.4">OSC_IN</text>
<text x="207.4" y="70.1">BLUE_TXD</text>
<text x="277.9" y="70.1">ENCODER_A2</text>
<text x="277.9" y="66.5">ENCODER_A1</text>
<text x="148.8" y="74.9">OSC32_OUT</text>
<text x="207.3" y="73.6">BLUE_RXD</text>
<text x="277.6" y="76.7">ULTRA_ECHO</text>
<text x="148.8" y="78.4">OSC32_IN</text>
<text x="148.8" y="82">NRST</text>
<text x="202.4" y="84.7">EEPROM_SDA</text>
<text x="203" y="88.2">EEPROM_SCL</text>
<text x="277.6" y="87.3">ULTRA_TRIG</text>
<text x="201.9" y="94.7">MPU6050_SDA</text>
<text x="202.3" y="91.2">MPU6050_SCL</text>
<text x="277.5" y="90.8">PWMB</text>
<text x="277.5" y="94.7">USART1_RX</text>
<text x="202" y="98.3">MPU6050_AD0</text>
<text x="202.6" y="101.8">MPU6050_INT</text>
<text x="277.5" y="98.3">USART1_TX</text>
<text x="277.6" y="101.3">PWMA</text>
<text x="464.8" y="98.8">AOUT2</text>
<text x="218.5" y="105.7">AIN1</text>
<text x="277.5" y="104.9">BIN2</text>
<text x="452.8" y="105.3">ENCODER_A1</text>
<text x="218.6" y="109.3">AIN2</text>
<text x="277.5" y="108.4">BIN1</text>
<text x="452.8" y="108.9">ENCODER_A2</text>
<text x="111.5" y="114.6">NRST</text>
<text x="344.1" y="116">TTL_RXD</text>
<text x="344.1" y="119.5">TTL_TXD</text>
<text x="397.4" y="119.4">BLUE_RXD</text>
<text x="397.4" y="115.9">BLUE_TXD</text>
<text x="464.8" y="116.4">AOUT1</text>
<text x="344.1" y="142.4">TTL_TXD</text>
<text x="344.1" y="138.9">TTL_RXD</text>
<text x="397.4" y="142.4">USART1_RX</text>
<text x="397.4" y="138.9">USART1_TX</text>
<text x="465" y="139.3">BOUT2</text>
<text x="452.8" y="145.9">ENCODER_B1</text>
<text x="452.8" y="149.4">ENCODER_B2</text>
<text x="465" y="157">BOUT1</text>
<text x="275.7" y="170.1">EEPROM_SCL</text>
<text x="275.7" y="173.6">EEPROM_SDA</text>
<text x="349.1" y="171.1">BOOT1</text>
<text x="397.5" y="170.2">BOOT0</text>
<text x="468.4" y="202.3">OLED_SDA</text>
<text x="468.4" y="205.9">OLED_SCL</text>
<text x="416.8" y="221.3">PWMA</text>
<text x="416.8" y="228.4">AIN2</text>
<text x="26.9" y="239.8">NRST</text>
<text x="416.8" y="235.4">AIN1</text>
<text x="23.1" y="243.4">SWCLK</text>
<text x="332.5" y="243.4">AOUT1</text>
<text x="24.1" y="250.5">SWDIO</text>
<text x="332.5" y="250.5">AOUT2</text>
<text x="416.8" y="249.5">BIN1</text>
<text x="225.9" y="255.8">MPU6050_SDA</text>
<text x="226.6" y="252.2">MPU6050_SCL</text>
<text x="332.7" y="257.5">BOUT2</text>
<text x="416.8" y="256.6">BIN2</text>
<text x="416.8" y="263.6">PWMB</text>
<text x="475.5" y="260.6">BLUE_TXD</text>
<text x="171.8" y="267.1">IN-</text>
<text x="226.1" y="266.3">MPU6050_AD0</text>
<text x="227.2" y="269.9">MPU6050_INT</text>
<text x="332.7" y="264.6">BOUT1</text>
<text x="475.5" y="264.1">BLUE_RXD</text>
<text x="71.3" y="330.7">USB_D-</text>
<text x="280.6" y="336.4">TTL_TXD</text>
<text x="280.6" y="340">TTL_RXD</text>
<text x="439" y="338.6">OSC32_OUT</text>
<text x="284.4" y="347.5">USB_D+</text>
<text x="284.4" y="351">USB_D-</text>
<text x="442.8" y="352.7">OSC32_IN</text>
<text x="71.3" y="371.2">USB_D+</text>
<text x="442.7" y="368.6">OSC_OUT</text>
<text x="446.6" y="382.8">OSC_IN</text>
</g>
<g font-size="3.9" fill="#f00">
<text x="367.6" y="55.9">IN+</text>
<text x="111.6" y="239.4">OUT+</text>
<text x="178.4" y="239.5">IN+</text>
<text x="134.3" y="357.6">OUT+</text>
</g>
<g font-size="3.5">
<text x="355.8" y="220.1">1</text>
<text x="355.8" y="227.2">2</text>
<text x="403.9" y="241.3">13</text>
</g>
<g font-size="3.5" fill="#f00">
<text x="360.5" y="221.5">VM-12V</text>
<text x="360.5" y="228.6">VCC-5V</text>
<text x="382.5" y="242.7">3.3V-STBY</text>
</g>
<g font-size="3.2" fill="#000080">
<text x="372.7" y="31.1">C24</text>
<text x="388.8" y="34.7">R13</text>
<text x="493.2" y="32.8">H3</text>
<text x="372.5" y="36.4">0.1u</text>
<text x="388.8" y="37.8">1k</text>
<text x="54.3" y="47.3">0.1u</text>
<text x="54.3" y="44.1">C1</text>
<text x="102.4" y="46.4">STM32F103C8T6</text>
<text x="102.4" y="43.3">U2.2</text>
<text x="248.8" y="46.4">STM32F103C8T6</text>
<text x="248.8" y="43.3">U2.1</text>
<text x="353.1" y="52.3">2.7k</text>
<text x="353.3" y="48.8">R14</text>
<text x="388.8" y="51.9">10k</text>
<text x="388.8" y="48.7">R12</text>
<text x="407.1" y="55.8">U7</text>
<text x="337.9" y="64.6">LED-0603_R</text>
<text x="341.6" y="61.1">LED1</text>
<text x="161.2" y="106.9">10K</text>
<text x="377.5" y="107">J6</text>
<text x="54.3" y="112.2">C2</text>
<text x="63.2" y="112.2">C3</text>
<text x="71.2" y="112.2">C11</text>
<text x="79.9" y="112.2">C12</text>
<text x="88.7" y="112.2">C13</text>
<text x="161.2" y="110.1">1k</text>
<text x="53.2" y="119.3">0.1u</text>
<text x="62.1" y="119.3">0.1u</text>
<text x="70.9" y="119.3">0.1u</text>
<text x="79.7" y="119.3">0.1u</text>
<text x="88.5" y="119.3">0.1u</text>
<text x="162.3" y="124.6">C18</text>
<text x="489.5" y="123.1">CN3</text>
<text x="124.6" y="126.4">KEY1</text>
<text x="162.3" y="127.8">0.1u</text>
<text x="377.5" y="129.9">J1</text>
<text x="243.1" y="154.4">U6</text>
<text x="268.4" y="154.6">0.1u</text>
<text x="269.5" y="151.1">C5</text>
<text x="243.1" y="157.5">AT24C02</text>
<text x="377.5" y="159.9">J4</text>
<text x="489.5" y="163.7">CN1</text>
<text x="251" y="184.6">R10</text>
<text x="265.3" y="186">4.7k</text>
<text x="265.3" y="182.8">R11</text>
<text x="250.8" y="188.1">4.7k</text>
<text x="500.6" y="195.2">H4</text>
<text x="378.7" y="209">U5</text>
<text x="378.7" y="212.4">TB6612底座</text>
<text x="144.3" y="226.8">U4</text>
<text x="40" y="233.5">XH-5AW M</text>
<text x="49.5" y="230.4">CN2</text>
<text x="144.3" y="230">LM2596模块底座</text>
<text x="271.3" y="237.5">H2</text>
<text x="507.7" y="253.4">H1</text>
<text x="38.8" y="263.9">C23</text>
<text x="38.8" y="267.1">0.1u</text>
<text x="131.9" y="316.4">拨动开关</text>
<text x="131.9" y="313.3">U10</text>
<text x="348.3" y="313.3">10u</text>
<text x="347.8" y="320.4">0.1u</text>
<text x="195.5" y="329.2">U3</text>
<text x="341.9" y="327.4">U1CH340G</text>
<text x="481.2" y="329.8">C22</text>
<text x="34.5" y="334.5">USB1</text>
<text x="193.7" y="332.7">AMS1117-3.3V</text>
<text x="481.2" y="333">20p</text>
<text x="50.8" y="341.6">R3</text>
<text x="56.5" y="341.6">20</text>
<text x="89.6" y="339.4">6.8k</text>
<text x="89.6" y="336.2">R1</text>
<text x="316.9" y="341.5">0.1u</text>
<text x="213.9" y="346.8">C15</text>
<text x="395.8" y="346.5">10k</text>
<text x="395.8" y="343.3">R5</text>
<text x="470.8" y="345.1">X3</text>
<text x="481.2" y="347.1">20p</text>
<text x="481.2" y="344">C21</text>
<text x="52.6" y="353.9">R4</text>
<text x="58.2" y="353.9">20</text>
<text x="74.8" y="353.6">10u</text>
<text x="74.8" y="350.4">C4</text>
<text x="89.6" y="353.5">10k</text>
<text x="89.6" y="350.3">R2</text>
<text x="154.2" y="353.9">D1 C16</text>
<text x="184" y="353.9">C14</text>
<text x="213.4" y="350.4">22u</text>
<text x="236.4" y="353.6">0.1u</text>
<text x="236.4" y="350.4">C17</text>
<text x="462.8" y="348.7">32.768KHz</text>
<text x="160.8" y="357.4">0.1u</text>
<text x="184.1" y="357.1">22u</text>
<text x="310.1" y="359.5">22p</text>
<text x="481.2" y="359.8">C19</text>
<text x="304.8" y="360.9">C9</text>
<text x="381.7" y="364.1">1k</text>
<text x="381.7" y="360.9">R6</text>
<text x="401.5" y="365.9">1N4148</text>
<text x="401.5" y="362.7">D4</text>
<text x="481.2" y="363">20p</text>
<text x="181.1" y="369">LED3</text>
<text x="310.1" y="370.1">22p</text>
<text x="324.4" y="371.5">12MHZ</text>
<text x="329.6" y="366.2">X1</text>
<text x="181.1" y="372.2">LED-0603_B</text>
<text x="211.3" y="376.4">20</text>
<text x="211.3" y="373.3">R9</text>
<text x="303.9" y="373.3">C10</text>
<text x="470.7" y="375.1">X2</text>
<text x="481.2" y="377.1">20p</text>
<text x="481.2" y="373.9">C20</text>
<text x="328.6" y="383.9">S8550</text>
<text x="359.5" y="383.5">1k</text>
<text x="359.5" y="380.3">R7</text>
<text x="394.8" y="383.5">S8050</text>
<text x="394.8" y="380.4">Q1</text>
<text x="470.6" y="378.2">8MHZ</text>
<text x="318.9" y="387.4">R8</text>
<text x="330.2" y="387.4">Q2</text>
<text x="318.9" y="390.5">1k</text>
</g>
<g font-size="3.2" fill="#00f">
<text x="396.9" y="33.5">1%</text>
<text x="366.9" y="47.6">1%</text>
<text x="379.2" y="47.6">1%</text>
<text x="71.9" y="50.8">1</text>
<text x="75.4" y="52.6">VBAT</text>
<text x="137.8" y="52.6">37</text>
<text x="235.9" y="50.8">2</text>
<text x="239.4" y="52.6">PC13*</text>
<text x="258.9" y="52.6">PB9</text>
<text x="266.5" y="50.8">46</text>
<text x="113.7" y="57.9">(PA13)SWDIO</text>
<text x="113.8" y="54.3">(PA14)SWCLK</text>
<text x="137.8" y="59.6">44</text>
<text x="137.8" y="56.1">34</text>
<text x="235.9" y="54.3">3</text>
<text x="235.9" y="57.9">4</text>
<text x="239.4" y="56.1">PC14*</text>
<text x="239.4" y="59.6">PC15*</text>
<text x="258.9" y="59.6">PB7</text>
<text x="258.9" y="56.1">PB8</text>
<text x="266.5" y="57.9">43</text>
<text x="266.5" y="54.3">45</text>
<text x="396.4" y="54.3">1</text>
<text x="396.4" y="57.9">2</text>
<text x="399.9" y="56.1">1</text>
<text x="399.9" y="59.6">2</text>
<text x="116.1" y="64.9">(PB2)BOOT1</text>
<text x="125.1" y="61.4">BOOT0</text>
<text x="137.8" y="63.1">20</text>
<text x="233.9" y="61.4">10</text>
<text x="233.9" y="64.9">11</text>
<text x="239.4" y="63.1">PA0</text>
<text x="258.9" y="63.1">PB6</text>
<text x="266.5" y="64.9">41</text>
<text x="266.5" y="61.4">42</text>
<text x="120.6" y="68.4">OSC_OUT</text>
<text x="123.7" y="72">OSC_IN</text>
<text x="137.8" y="70.2">5</text>
<text x="137.8" y="66.7">6</text>
<text x="233.9" y="68.4">12</text>
<text x="233.9" y="72">13</text>
<text x="239.4" y="66.7">PA1</text>
<text x="239.4" y="70.2">PA2</text>
<text x="258.9" y="70.2">PB4</text>
<text x="258.9" y="66.7">PB5</text>
<text x="266.5" y="72">39</text>
<text x="266.5" y="68.4">40</text>
<text x="105.5" y="75.5">(PC15)OSC32_OUT</text>
<text x="137.8" y="77.3">3</text>
<text x="137.8" y="73.7">4</text>
<text x="233.9" y="75.5">14</text>
<text x="239.4" y="73.7">PA3</text>
<text x="239.4" y="77.3">PA4</text>
<text x="256.9" y="77.3">PA15</text>
<text x="258.9" y="73.7">PB3</text>
<text x="266.5" y="75.5">38</text>
<text x="71.9" y="82.5">2</text>
<text x="108.6" y="79">(PC14)OSC32_IN</text>
<text x="127.6" y="82.5">NRST</text>
<text x="137.8" y="80.8">7</text>
<text x="233.9" y="79">15</text>
<text x="233.9" y="82.5">16</text>
<text x="239.4" y="80.8">PA5</text>
<text x="254.9" y="80.8">*PA14</text>
<text x="266.5" y="82.5">34</text>
<text x="266.5" y="79">37</text>
<text x="75.4" y="84.3">(PC13)RTC</text>
<text x="233.9" y="86.1">17</text>
<text x="233.9" y="89.6">18</text>
<text x="239.4" y="84.3">PA6</text>
<text x="239.4" y="87.8">PA7</text>
<text x="254.9" y="84.3">*PA13</text>
<text x="256.9" y="87.8">PA12</text>
<text x="266.5" y="89.6">32</text>
<text x="266.5" y="86.1">33</text>
<text x="233.9" y="93.1">19</text>
<text x="239.4" y="91.4">PB0</text>
<text x="239.4" y="94.9">PB1</text>
<text x="256.9" y="94.9">PA10</text>
<text x="256.9" y="91.4">PA11</text>
<text x="266.5" y="93.1">31</text>
<text x="233.9" y="96.7">21</text>
<text x="233.9" y="100.2">22</text>
<text x="239.4" y="98.4">PB10</text>
<text x="239.4" y="102">PB11</text>
<text x="258.9" y="102">PA8</text>
<text x="258.9" y="98.4">PA9</text>
<text x="266.5" y="100.2">29</text>
<text x="266.5" y="96.7">30</text>
<text x="488.3" y="96.7">1</text>
<text x="488.3" y="100.2">2</text>
<text x="492.8" y="98.1">1</text>
<text x="492.8" y="101.6">2</text>
<text x="233.9" y="103.7">25</text>
<text x="233.9" y="107.2">26</text>
<text x="239.4" y="105.5">PB12</text>
<text x="256.9" y="105.5">PB15</text>
<text x="266.5" y="107.2">27</text>
<text x="266.5" y="103.7">28</text>
<text x="488.3" y="103.7">3</text>
<text x="488.3" y="107.2">4</text>
<text x="492.8" y="105.1">3</text>
<text x="239.4" y="109">PB13</text>
<text x="256.9" y="109">PB14</text>
<text x="488.3" y="110.8">5</text>
<text x="492.8" y="108.7">4</text>
<text x="492.8" y="112.2">5</text>
<text x="488.3" y="114.3">6</text>
<text x="492.8" y="115.7">6</text>
<text x="488.3" y="137.2">1</text>
<text x="488.3" y="140.8">2</text>
<text x="492.8" y="138.6">1</text>
<text x="492.8" y="142.2">2</text>
<text x="488.3" y="144.3">3</text>
<text x="488.3" y="147.8">4</text>
<text x="492.8" y="145.7">3</text>
<text x="492.8" y="149.2">4</text>
<text x="488.3" y="151.3">5</text>
<text x="488.3" y="154.9">6</text>
<text x="492.8" y="152.8">5</text>
<text x="234.2" y="161.9">1</text>
<text x="492.8" y="156.3">6</text>
<text x="234.2" y="165.5">2</text>
<text x="237.7" y="163.7">A0</text>
<text x="237.7" y="167.2">A1</text>
<text x="247.6" y="167.2">WP</text>
<text x="254.2" y="165.5">7</text>
<text x="234.2" y="169">3</text>
<text x="237.7" y="170.7">A2</text>
<text x="246.5" y="170.7">SCL</text>
<text x="254.2" y="172.5">5</text>
<text x="254.2" y="169">6</text>
<text x="45.4" y="237.8">5</text>
<text x="48.9" y="239.5">5</text>
<text x="360.5" y="235.7">GND</text>
<text x="45.4" y="244.8">3</text>
<text x="45.4" y="241.3">4</text>
<text x="48.9" y="243.1">4</text>
<text x="45.4" y="251.9">1</text>
<text x="45.4" y="248.4">2</text>
<text x="48.9" y="250.1">2</text>
<text x="48.9" y="246.6">3</text>
<text x="48.9" y="253.6">1</text>
<text x="132" y="266">2</text>
<text x="136.5" y="267.4">OUT-</text>
<text x="151.1" y="267.4">IN-</text>
<text x="158.7" y="266">3</text>
<text x="360.5" y="270.9">GND</text>
<text x="394.2" y="270.9">GND</text>
<text x="126.6" y="335.4" transform="rotate(-90 126.6 335.4)">1</text>
<text x="128.1" y="330.9" transform="rotate(-90 128.1 330.9)">1</text>
<text x="133.7" y="335.4" transform="rotate(-90 133.7 335.4)">2</text>
<text x="135.1" y="330.9" transform="rotate(-90 135.1 330.9)">2</text>
<text x="336.5" y="334.8">2</text>
<text x="360" y="334.8">15</text>
<text x="184.8" y="341.8">2</text>
<text x="211.8" y="341.8">4</text>
<text x="336.5" y="338.3">3</text>
<text x="336.5" y="341.8">4</text>
<text x="340" y="336.5">TXD</text>
<text x="340" y="340.1">RXD</text>
<text x="349.6" y="340.1">RTS#</text>
<text x="350.3" y="336.5">R232</text>
<text x="360" y="341.8">13</text>
<text x="360" y="338.3">14</text>
<text x="184.8" y="345.4">3</text>
<text x="188.3" y="343.6">VOUT</text>
<text x="188.3" y="347.1">VIN</text>
<text x="201.4" y="343.6">VOUT</text>
<text x="336.5" y="345.4">5</text>
<text x="340" y="343.6">V3</text>
<text x="340" y="347.1">UD+ DCD#</text>
<text x="349.3" y="343.6">DTR#</text>
<text x="360" y="345.4">12</text>
<text x="101.2" y="348.4">PB1</text>
<text x="336.5" y="348.9">6</text>
<text x="336.5" y="352.4">7</text>
<text x="340" y="350.7">UD-</text>
<text x="352.4" y="350.7">RI#</text>
<text x="360" y="352.4">10</text>
<text x="360" y="348.9">11</text>
<text x="401.1" y="353.7">NRST</text>
<text x="336.5" y="356">8</text>
<text x="340" y="354.2">XI</text>
<text x="340" y="357.7">XO</text>
<text x="349.1" y="354.2">DSR#</text>
<text x="349.6" y="357.7">CTS#</text>
<text x="360" y="356">9</text>
<text x="304.1" y="392.5">BOOT0</text>
</g>
<g font-size="3.2">
<text x="495.2" y="42">1</text>
<text x="495.2" y="45.5">2</text>
<text x="495.2" y="49">3</text>
<text x="495.2" y="52.6">4</text>
<text x="69.9" y="57.9">23</text>
<text x="71.9" y="54.3">8</text>
<text x="75.4" y="56.1">VSSA</text>
<text x="75.4" y="59.6">VSS_1</text>
<text x="495.2" y="56.1">5</text>
<text x="69.9" y="61.4">35</text>
<text x="69.9" y="64.9">47</text>
<text x="75.4" y="63.1">VSS_2</text>
<text x="75.4" y="66.7">VSS_3</text>
<text x="373.9" y="115.7">1</text>
<text x="373.9" y="119.2">3</text>
<text x="382.5" y="115.7">2</text>
<text x="382.5" y="119.2">4</text>
<text x="130.6" y="121.4">1</text>
<text x="142.9" y="121.4">2</text>
<text x="373.9" y="138.6">1</text>
<text x="373.9" y="142.2">3</text>
<text x="382.5" y="138.6">2</text>
<text x="382.5" y="142.2">4</text>
<text x="373.9" y="166.9">1</text>
<text x="382.5" y="166.9">2</text>
<text x="234.2" y="172.5">4</text>
<text x="373.9" y="170.4">3</text>
<text x="373.9" y="173.9">5</text>
<text x="382.5" y="170.4">4</text>
<text x="382.5" y="173.9">6</text>
<text x="237.7" y="174.3">GND SDA</text>
<text x="500.5" y="201.8">1</text>
<text x="500.5" y="206">2</text>
<text x="500.5" y="209.5">3</text>
<text x="500.5" y="213.1">4</text>
<text x="391.6" y="221.5">PWMA</text>
<text x="403.9" y="220.1">16</text>
<text x="403.9" y="227.2">15</text>
<text x="393.6" y="228.6">AIN2</text>
<text x="356.1" y="234.2">3</text>
<text x="393.6" y="235.7">AIN1</text>
<text x="403.9" y="234.2">14</text>
<text x="271.2" y="244.8">1</text>
<text x="356.1" y="241.3">4</text>
<text x="360.5" y="242.7">A01</text>
<text x="271.2" y="248.4">2</text>
<text x="271.2" y="251.9">3</text>
<text x="356.1" y="248.4">5</text>
<text x="360.5" y="249.8">A02</text>
<text x="393.6" y="249.8">BIN1</text>
<text x="403.9" y="248.4">12</text>
<text x="271.2" y="255.4">4</text>
<text x="356.1" y="255.4">6</text>
<text x="360.5" y="256.8">B02</text>
<text x="393.6" y="256.8">BIN2</text>
<text x="403.9" y="255.4">11</text>
<text x="271.2" y="258.9">5</text>
<text x="271.2" y="262.5">6</text>
<text x="356.1" y="262.5">7</text>
<text x="360.5" y="263.9">B01</text>
<text x="391.6" y="263.9">PWMB</text>
<text x="403.9" y="262.5">10</text>
<text x="507.5" y="260">1</text>
<text x="271.2" y="266">7</text>
<text x="271.2" y="269.5">8</text>
<text x="356.1" y="269.5">8</text>
<text x="403.9" y="269.5">9</text>
<text x="507.5" y="264.2">2</text>
<text x="507.5" y="267.8">3</text>
<text x="507.5" y="271.3">4</text>
<text x="336.5" y="331.3">1</text>
<text x="340" y="333">GND</text>
<text x="184.8" y="338.3">1</text>
<text x="188.3" y="340.1">ADJ/GND</text>
<text x="40.2" y="346.8">D-</text>
<text x="45.9" y="345.4">2</text>
<text x="39.1" y="350.3">D+</text>
<text x="40.3" y="353.8">ID</text>
<text x="45.9" y="348.9">3</text>
<text x="45.9" y="352.4">4</text>
<text x="36.8" y="357.4">GND</text>
<text x="45.9" y="356">5</text>
</g>
<g font-size="3.2" fill="#f00">
<text x="69.9" y="72">24</text>
<text x="71.9" y="68.4">9</text>
<text x="75.4" y="70.2">VDDA</text>
<text x="69.9" y="75.5">36</text>
<text x="75.4" y="73.7">VDD_1</text>
<text x="75.4" y="77.3">VDD_2</text>
<text x="69.9" y="79">48</text>
<text x="75.4" y="80.8">VDD_3</text>
<text x="254.2" y="161.9">8</text>
<text x="246.1" y="163.7">VCC</text>
<text x="132" y="237.8">1</text>
<text x="136.5" y="239.2">OUT+</text>
<text x="150" y="239.2">IN+</text>
<text x="158.7" y="237.8">4</text>
<text x="351.9" y="333">VCC</text>
<text x="360" y="331.3">16</text>
<text x="45.9" y="341.8">1</text>
<text x="37.5" y="343.3">VCC</text>
</g>
</svg>
